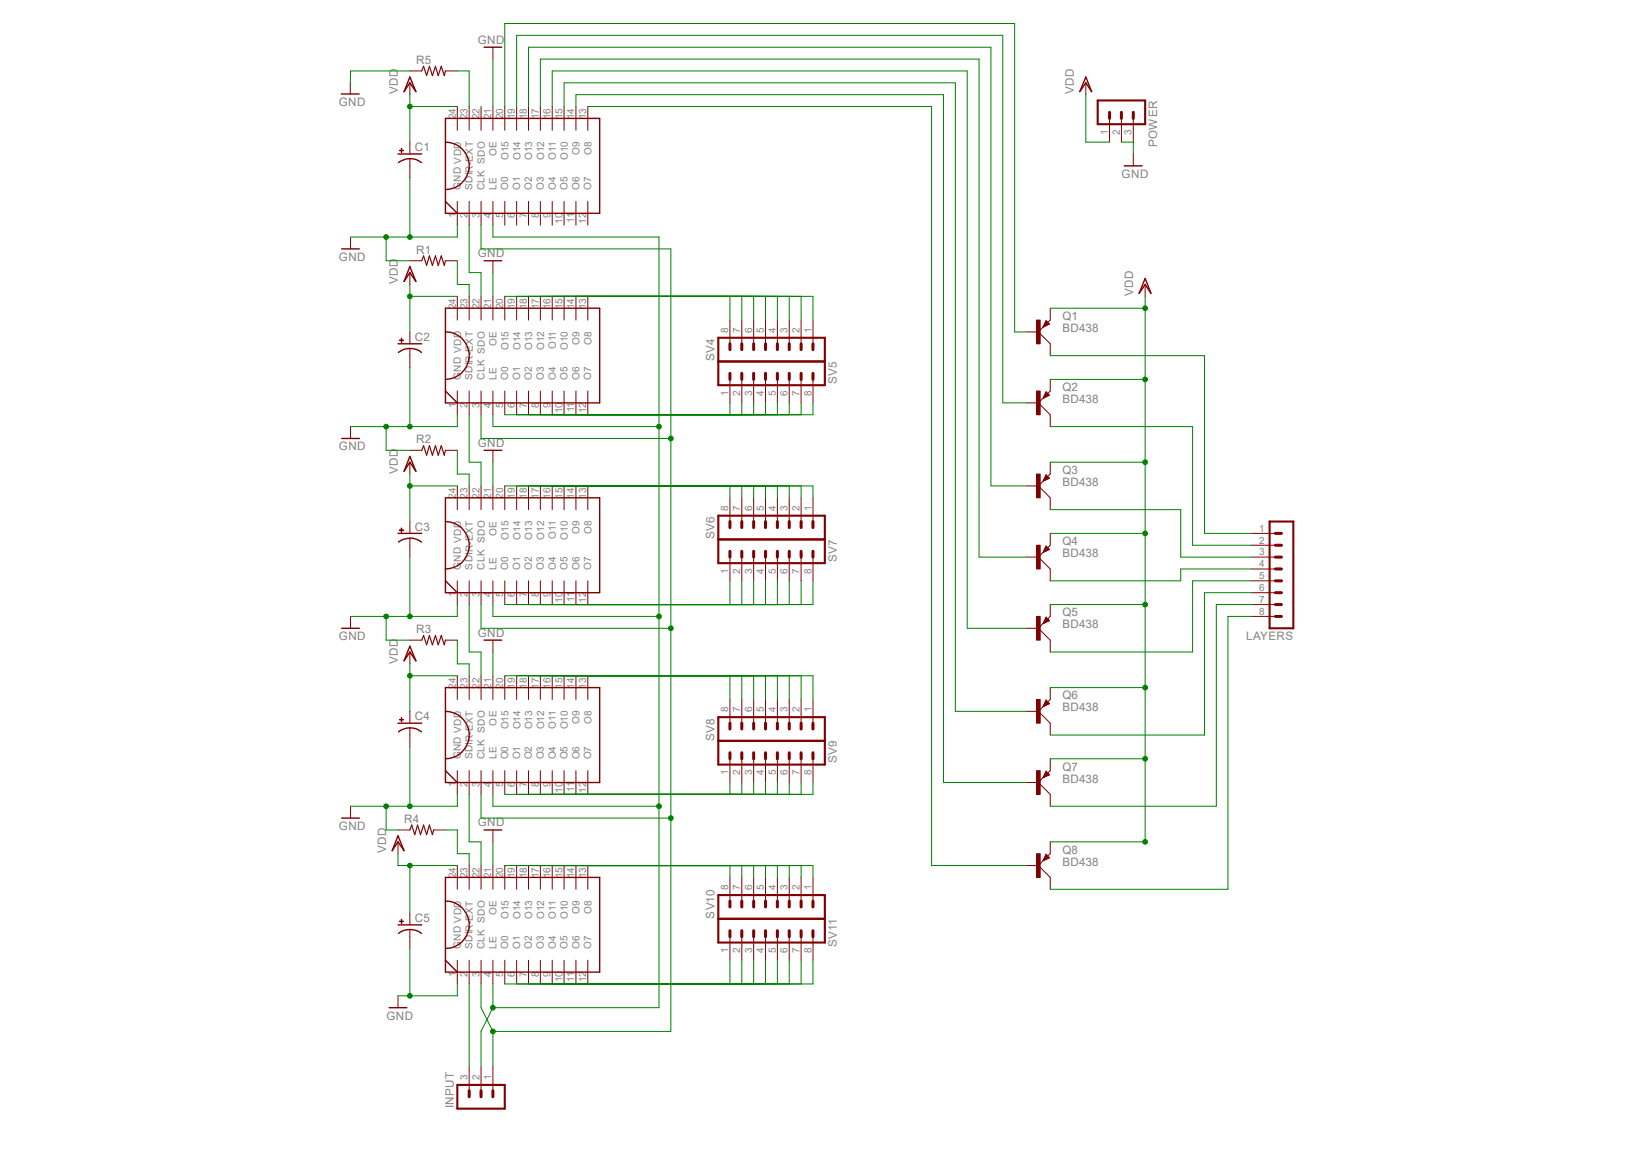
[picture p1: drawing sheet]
<svg xmlns="http://www.w3.org/2000/svg" width="297mm" height="210mm" viewBox="0 0 297 210" stroke-linecap="round" stroke-linejoin="round" font-family="sans-serif">
<g fill="none" stroke="#800000" stroke-width=".25">
<path d="M62.1 17.1h3.3M74.6 14l1.1 2.7-1.1-1.6-1.1 1.6zM88.1 8.6h3.2M72.4 28h4.4M72.5 29.6a3.4 3.4 0 0 1 4.2 0M81.1 25.9a4.3 4.3 0 0 1 4.3 4.3 4.3 4.3 0 0 1-4.3 4.3M81.1 21.5h28v17.3h-28zM81.1 36.7l2.1 2.1M62.2 45.3h3.2M74.6 48.5l1.1 2.7-1.1-1.6-1.1 1.6zM81.1 56.1h28v17.2h-28zM88.1 47.5h3.2"/>
<path d="M62.2 79.8h3.2M81.1 60.4a4.3 4.3 0 0 1 4.3 4.3 4.3 4.3 0 0 1-4.3 4.3M81.1 71.2l2.1 2.1M74.6 83.1l1.1 2.7-1.1-1.7-1.1 1.7zM81.1 94.9a4.3 4.3 0 0 1 4.3 4.3 4.3 4.3 0 0 1-4.3 4.3M81.1 90.6h28v17.3h-28zM88.1 82h3.2M62.2 114.3h3.2M74.6 117.6l1.1 2.7-1.1-1.6-1.1 1.6zM81.1 105.7l2.1 2.2M88.1 116.5h3.2M81.1 129.5a4.3 4.3 0 0 1 4.3 4.3 4.3 4.3 0 0 1-4.3 4.3"/>
<path d="M81.1 125.1h28v17.3h-28zM62.2 148.9h3.2M72.4 152.1l1.1 2.7-1.1-1.6-1 1.6zM81.1 159.7h28v17.2h-28zM81.1 140.3l2.1 2.1M88.1 151h3.2M81.1 164a4.3 4.3 0 0 1 4.3 4.3 4.3 4.3 0 0 1-4.3 4.3M81.1 174.8l2.1 2.1M70.8 183.4h3.2"/>
</g>
<g fill="none" stroke="#800000" stroke-width=".18">
<path d="M63.8 14.9v2.2M74.6 15.1v2.1M74.6 12.9h2.2M81.1 12.9h2.1M83.2 19.4v4.3M85.4 19.4v4.3M87.5 19.4v4.3M89.7 8.6v2.2M89.7 19.4v4.3M91.9 19.4v4.3M94 19.4v4.3M96.2 19.4v4.3"/>
<path d="M98.3 19.4v4.3M100.5 19.4v4.3M102.7 19.4v4.3M104.8 19.4v4.3M107 19.4v4.3M74.6 28.9v1.3M83.2 36.7v4.3M85.4 36.7v4.3M87.5 36.7v4.3M89.7 36.7v4.3M91.9 36.7v4.3M94 36.7v4.3"/>
<path d="M96.2 36.7v4.3M98.3 36.7v4.3M100.5 36.7v4.3M102.7 36.7v4.3M104.8 36.7v4.3M107 36.7v4.3M63.8 43.1v2.2M74.6 49.6v2.2M74.6 47.5h2.2M81.1 47.5h2.1M83.2 53.9v4.4M85.4 53.9v4.4"/>
<path d="M87.5 53.9v4.4M89.7 47.5v2.1M89.7 53.9v4.4M91.9 53.9v4.4M94 53.9v4.4M96.2 53.9v4.4M98.3 53.9v4.4M100.5 53.9v4.4M102.7 53.9v4.4M104.8 53.9v4.4M107 53.9v4.4M63.8 77.6v2.2"/>
<path d="M83.2 71.2v4.3M85.4 71.2v4.3M87.5 71.2v4.3M89.7 71.2v4.3M91.9 71.2v4.3M94 71.2v4.3M96.2 71.2v4.3M98.3 71.2v4.3M100.5 71.2v4.3M102.7 71.2v4.3M104.8 71.2v4.3M107 71.2v4.3"/>
<path d="M74.6 84.1v2.2M74.6 82h2.2M81.1 82h2.1M83.2 88.4v4.4M85.4 88.4v4.4M87.5 88.4v4.4M89.7 82v2.1M89.7 88.4v4.4M91.9 88.4v4.4M94 88.4v4.4M96.2 88.4v4.4M98.3 88.4v4.4"/>
<path d="M100.5 88.4v4.4M102.7 88.4v4.4M104.8 88.4v4.4M107 88.4v4.4M63.8 112.2v2.1M74.6 118.7v2.1M74.6 116.5h2.2M81.1 116.5h2.1M83.2 105.7v4.3M85.4 105.7v4.3M87.5 105.7v4.3M89.7 105.7v4.3"/>
<path d="M89.7 116.5v2.2M91.9 105.7v4.3M94 105.7v4.3M96.2 105.7v4.3M98.3 105.7v4.3M100.5 105.7v4.3M102.7 105.7v4.3M104.8 105.7v4.3M107 105.7v4.3M83.2 123v4.3M85.4 123v4.3M87.5 123v4.3"/>
<path d="M89.7 123v4.3M91.9 123v4.3M94 123v4.3M96.2 123v4.3M98.3 123v4.3M100.5 123v4.3M102.7 123v4.3M104.8 123v4.3M107 123v4.3M63.8 146.7v2.2M72.4 153.2v2.2M72.4 151h2.2"/>
<path d="M78.9 151h2.2M83.2 140.3v4.3M83.2 157.5v4.3M85.4 140.3v4.3M85.4 157.5v4.3M87.5 140.3v4.3M87.5 157.5v4.3M89.7 140.3v4.3M89.7 151v2.2M89.7 157.5v4.3M91.9 140.3v4.3M91.9 157.5v4.3"/>
<path d="M94 140.3v4.3M94 157.5v4.3M96.2 140.3v4.3M96.2 157.5v4.3M98.3 140.3v4.3M98.3 157.5v4.3M100.5 140.3v4.3M100.5 157.5v4.3M102.7 140.3v4.3M102.7 157.5v4.3M104.8 140.3v4.3M104.8 157.5v4.3"/>
<path d="M107 140.3v4.3M107 157.5v4.3M83.2 174.8v4.3M85.4 174.8v4.3M87.5 174.8v4.3M89.7 174.8v4.3M91.9 174.8v4.3M94 174.8v4.3M96.2 174.8v4.3M98.3 174.8v4.3M100.5 174.8v4.3M102.7 174.8v4.3"/>
<path d="M104.8 174.8v4.3M107 174.8v4.3M72.4 181.2v2.2"/>
</g>
<path d="M76.8 12.9l.3-.8 .5 1.7 .5-1.7 .6 1.7 .5-1.7 .6 1.7 .5-1.7 .6 1.7 .2-.9M76.8 47.5l.3-.9 .5 1.7 .5-1.7 .6 1.7 .5-1.7 .6 1.7 .5-1.7 .6 1.7 .2-.8M76.8 82l.3-.9 .5 1.7 .5-1.7 .6 1.7 .5-1.7 .6 1.7 .5-1.7 .6 1.7 .2-.8M76.8 116.5l.3-.8 .5 1.6 .5-1.6 .6 1.6 .5-1.6 .6 1.6 .5-1.6 .6 1.6 .2-.8M74.6 151l.3-.8 .6 1.7 .5-1.7 .5 1.7 .6-1.7 .5 1.7 .5-1.7 .6 1.7 .2-.9" fill="none" stroke="#800000" stroke-width=".21"/>
<path d="M72.7 27.3l.7 .1z" fill-rule="evenodd" fill="#800000"/>
<path d="M72.7 27.3l.7 .1z" fill="none" stroke="#800000" stroke-width=".18"/>
<path d="M73 27l.1 .8z" fill-rule="evenodd" fill="#800000"/>
<path d="M73 27l.1 .8zM74.6 25.9v2.1M74.6 30.2v2.1M74.6 63.4v1.3" fill="none" stroke="#800000" stroke-width=".18"/>
<path d="M72.4 62.6h4.4M72.5 64.1a3.4 3.4 0 0 1 4.2 0" fill="none" stroke="#800000" stroke-width=".25"/>
<path d="M72.7 61.9l.7 .1z" fill-rule="evenodd" fill="#800000"/>
<path d="M72.7 61.9l.7 .1z" fill="none" stroke="#800000" stroke-width=".18"/>
<path d="M73 61.6l.1 .7z" fill-rule="evenodd" fill="#800000"/>
<path d="M73 61.6l.1 .7zM74.6 60.4v2.2M74.6 64.7v2.2M74.6 98v1.2" fill="none" stroke="#800000" stroke-width=".18"/>
<path d="M72.4 97.1h4.4M74.6 97.9a3.8 3.8 0 0 1 2.1 .7M74.6 98a3.4 3.4 0 0 0-2.1 .6" fill="none" stroke="#800000" stroke-width=".25"/>
<path d="M72.7 96.4l.7 .1z" fill-rule="evenodd" fill="#800000"/>
<path d="M72.7 96.4l.7 .1z" fill="none" stroke="#800000" stroke-width=".18"/>
<path d="M73 96.1l.1 .8z" fill-rule="evenodd" fill="#800000"/>
<path d="M73 96.1l.1 .8zM74.6 94.9v2.2M74.6 99.2v2.2M74.6 132.5v1.3" fill="none" stroke="#800000" stroke-width=".18"/>
<path d="M72.4 131.6h4.4M72.5 133.2a3.4 3.4 0 0 1 4.2 0" fill="none" stroke="#800000" stroke-width=".25"/>
<path d="M72.7 130.9l.7 .1z" fill-rule="evenodd" fill="#800000"/>
<path d="M72.7 130.9l.7 .1z" fill="none" stroke="#800000" stroke-width=".18"/>
<path d="M73 130.6l.1 .8z" fill-rule="evenodd" fill="#800000"/>
<path d="M73 130.6l.1 .8zM74.6 129.5v2.1M74.6 133.8v2.1M74.6 169.2v1.3" fill="none" stroke="#800000" stroke-width=".18"/>
<path d="M72.4 168.3h4.4M72.5 169.9a3.4 3.4 0 0 1 4.2 0" fill="none" stroke="#800000" stroke-width=".25"/>
<path d="M72.7 167.6l.7 .1z" fill-rule="evenodd" fill="#800000"/>
<path d="M72.7 167.6l.7 .1z" fill="none" stroke="#800000" stroke-width=".18"/>
<path d="M73 167.3l.1 .8z" fill-rule="evenodd" fill="#800000"/>
<g fill="none" stroke="#800000" stroke-width=".18">
<path d="M197.6 15.1v2.1M201.9 21.5v4.4M204.1 21.5v4.4M206.2 21.5v4.4M206.2 28v2.2M132.8 58.3v4.3M135 58.3v4.3M137.2 58.3v4.3M139.3 58.3v4.3M141.5 58.3v4.3M143.6 58.3v4.3M145.8 58.3v4.3"/>
<path d="M148 58.3v4.3M189.8 59.5l-.8 .9 2.1 2.2M189.9 59.4l-.1 .1M190.4 58.3l.6 .7-1.2 .5zM191.1 58.3l-.5 .5M132.8 69v4.3M135 69v4.3M137.2 69v4.3M139.3 69v4.3M141.5 69v4.3M143.6 69v4.3M145.8 69v4.3"/>
<path d="M148 69v4.3M132.8 90.6v4.3M135 90.6v4.3M137.2 90.6v4.3M139.3 90.6v4.3M141.5 90.6v4.3M143.6 90.6v4.3M145.8 90.6v4.3M148 90.6v4.3M227.8 97.1h4.3M227.8 99.2h4.3M132.8 101.4v4.3"/>
<path d="M135 101.4v4.3M137.2 101.4v4.3M139.3 101.4v4.3M141.5 101.4v4.3M143.6 101.4v4.3M145.8 101.4v4.3M148 101.4v4.3M227.8 101.4h4.3M227.8 103.5h4.3M227.8 105.7h4.3M227.8 107.9h4.3M227.8 110h4.3"/>
<path d="M227.8 112.2h4.3M132.8 127.3v4.3M132.8 138.1v4.3M135 127.3v4.3M135 138.1v4.3M137.2 127.3v4.3M137.2 138.1v4.3M139.3 127.3v4.3M139.3 138.1v4.3M141.5 127.3v4.3M141.5 138.1v4.3M143.6 127.3v4.3"/>
<path d="M143.6 138.1v4.3M145.8 127.3v4.3M145.8 138.1v4.3M148 127.3v4.3M148 138.1v4.3M132.8 159.7v4.3M135 159.7v4.3M137.2 159.7v4.3M139.3 159.7v4.3M141.5 159.7v4.3M143.6 159.7v4.3M145.8 159.7v4.3"/>
<path d="M148 159.7v4.3M73 167.3l.1 .8zM74.6 166.2v2.1M74.6 170.5v2.1M132.8 170.5v4.3M135 170.5v4.3M137.2 170.5v4.3M139.3 170.5v4.3M141.5 170.5v4.3M143.6 170.5v4.3M145.8 170.5v4.3M148 170.5v4.3"/>
<path d="M85.4 194.2v4.3M87.5 194.2v4.3M89.7 194.2v4.3"/>
</g>
<path d="M199.8 18.3h8.6v4.3h-8.6zM130.7 61.5h19.4v8.6h-19.4zM130.7 65.8h19.4M130.7 93.9h19.4v8.6h-19.4zM130.7 98.2h19.4M231.1 94.9h4.3v19.4h-4.3zM130.7 130.5h19.4v8.6h-19.4zM130.7 134.8h19.4M130.7 162.9h19.4v8.6h-19.4zM130.7 167.2h19.4M83.2 197.4h8.7v4.4h-8.7z" fill="none" stroke="#800000" stroke-width=".38"/>
<g fill="none" stroke="#800000" stroke-width=".55">
<path d="M201.9 20.4v1.1M204.1 20.4v1.1M206.2 20.4v1.1M132.8 62.6v1M132.8 67.9v1.1M135 62.6v1M135 67.9v1.1M137.2 62.6v1M137.2 67.9v1.1M139.3 62.6v1M139.3 67.9v1.1M141.5 62.6v1"/>
<path d="M141.5 67.9v1.1M143.6 62.6v1M143.6 67.9v1.1M145.8 62.6v1M145.8 67.9v1.1M148 62.6v1M148 67.9v1.1M132.8 94.9v1.1M135 94.9v1.1M137.2 94.9v1.1M139.3 94.9v1.1M141.5 94.9v1.1"/>
<path d="M143.6 94.9v1.1M145.8 94.9v1.1M148 94.9v1.1M232.1 99.2h1.1M232.1 97.1h1.1M132.8 100.3v1.1M135 100.3v1.1M137.2 100.3v1.1M139.3 100.3v1.1M141.5 100.3v1.1M143.6 100.3v1.1M145.8 100.3v1.1"/>
<path d="M148 100.3v1.1M232.1 101.4h1.1M232.1 105.7h1.1M232.1 103.5h1.1M232.1 112.2h1.1M232.1 110h1.1M232.1 107.9h1.1M132.8 131.6v1.1M132.8 137v1.1M135 131.6v1.1M135 137v1.1M137.2 131.6v1.1"/>
<path d="M137.2 137v1.1M139.3 131.6v1.1M139.3 137v1.1M141.5 131.6v1.1M141.5 137v1.1M143.6 131.6v1.1M143.6 137v1.1M145.8 131.6v1.1M145.8 137v1.1M148 131.6v1.1M148 137v1.1M132.8 164v1.1"/>
<path d="M132.8 169.4v1.1M135 164v1.1M135 169.4v1.1M137.2 164v1.1M137.2 169.4v1.1M139.3 164v1.1M139.3 169.4v1.1M141.5 164v1.1M141.5 169.4v1.1M143.6 164v1.1M143.6 169.4v1.1M145.8 164v1.1"/>
<path d="M145.8 169.4v1.1M148 164v1.1M148 169.4v1.1M85.4 198.5v1.1M87.5 198.5v1.1M89.7 198.5v1.1"/>
</g>
<path d="M197.6 14l1.1 2.7-1.1-1.6-1.1 1.6zM204.6 30.2h3.3M190.4 58.5l.4 .5-.9 .4zM190.4 58.8l.2 .2M190.6 58.8l-.7 .6" fill="none" stroke="#800000" stroke-width=".25"/>
<path d="M188.6 58.3h.7v4.3h-.7z" fill-rule="evenodd" fill="#800000"/>
<path d="M188.6 58.3h.7v4.3h-.7zM191.1 56.1v2.2M186.8 60.4h2.2M189.8 72.5l-.8 .8 2.1 2.2M189.9 72.4l-.1 .1M190.4 71.3l.6 .6-1.2 .6zM191.1 62.6v2.1M191.1 71.2l-.5 .5" fill="none" stroke="#800000" stroke-width=".18"/>
<path d="M190.4 71.5l.4 .4-.9 .5zM190.4 71.7l.2 .2M190.6 71.7l-.7 .7" fill="none" stroke="#800000" stroke-width=".25"/>
<path d="M188.6 71.2h.7v4.3h-.7z" fill-rule="evenodd" fill="#800000"/>
<path d="M186.8 73.3h2.2M188.6 71.2h.7v4.3h-.7zM191.1 69v2.2M191.1 75.5v2.1M189.9 87.5l-.9 .9 2.1 2.2M190.4 86.4l.6 .6-1.2 .6zM191.1 86.3l-.5 .5" fill="none" stroke="#800000" stroke-width=".18"/>
<path d="M190.4 86.6l.4 .4-.9 .5zM190.4 86.8l.2 .2M190.6 86.8l-.7 .7" fill="none" stroke="#800000" stroke-width=".25"/>
<path d="M188.6 86.3h.7v4.3h-.7z" fill-rule="evenodd" fill="#800000"/>
<path d="M186.8 88.4h2.2M188.6 86.3h.7v4.3h-.7zM190.4 99.4l.6 .6-1.2 .5zM191.1 84.1v2.2M191.1 90.6v2.2M191.1 99.2l-.5 .6M189.9 100.4l-.9 1 2.1 2.1" fill="none" stroke="#800000" stroke-width=".18"/>
<path d="M190.4 99.6l.4 .4-.9 .4zM190.4 99.8l.2 .2M190.6 99.8l-.7 .6" fill="none" stroke="#800000" stroke-width=".25"/>
<path d="M188.6 99.2h.7v4.3h-.7z" fill-rule="evenodd" fill="#800000"/>
<path d="M188.6 99.2h.7v4.3h-.7zM191.1 97.1v2.1M186.8 101.4h2.2M189.9 113.4l-.9 .9 2.1 2.2M190.4 112.3l.6 .6-1.2 .6zM191.1 103.5v2.2M191.1 112.2l-.5 .5" fill="none" stroke="#800000" stroke-width=".18"/>
<path d="M190.4 112.5l.4 .4-.9 .5zM190.4 112.7l.2 .2M190.6 112.7l-.7 .7" fill="none" stroke="#800000" stroke-width=".25"/>
<path d="M188.6 112.2h.7v4.3h-.7z" fill-rule="evenodd" fill="#800000"/>
<path d="M186.8 114.3h2.2M188.6 112.2h.7v4.3h-.7zM191.1 110v2.2M191.1 116.5v2.2M189.9 128.5l-.9 1 2.1 2.1M190.4 127.4l.6 .7-1.2 .5zM191.1 127.3l-.5 .5" fill="none" stroke="#800000" stroke-width=".18"/>
<path d="M190.4 127.6l.4 .5-.9 .4zM190.4 127.8l.2 .3M190.6 127.8l-.7 .7" fill="none" stroke="#800000" stroke-width=".25"/>
<path d="M188.6 127.3h.7v4.3h-.7z" fill-rule="evenodd" fill="#800000"/>
<path d="M186.8 129.5h2.2M188.6 127.3h.7v4.3h-.7zM191.1 125.1v2.2M191.1 131.6v2.2M189.8 141.5l-.8 .9 2.1 2.2M189.9 141.4l-.1 .1M190.4 140.3l.6 .7-1.2 .5zM191.1 140.3l-.5 .5" fill="none" stroke="#800000" stroke-width=".18"/>
<path d="M190.4 140.8l.2 .2M190.6 140.8l.2 .2-.9 .4M190.6 140.8l-.2-.3-.5 .9M190.6 140.8l-.7 .6" fill="none" stroke="#800000" stroke-width=".25"/>
<path d="M188.6 140.3h.7v4.3h-.7z" fill-rule="evenodd" fill="#800000"/>
<path d="M191.1 138.1v2.2M186.8 142.4h2.2M188.6 140.3h.7v4.3h-.7zM189.8 156.6l-.8 .9 2.1 2.2M189.9 156.5l-.1 .1M190.4 155.4l.6 .7-1.2 .5zM191.1 144.6v2.1M191.1 155.4l-.5 .5" fill="none" stroke="#800000" stroke-width=".18"/>
<path d="M190.4 155.9l.2 .2M190.6 155.9l.2 .2-.9 .4M190.6 155.9l-.2-.2-.5 .8M190.6 155.9l-.7 .6" fill="none" stroke="#800000" stroke-width=".25"/>
<path d="M188.6 155.4h.7v4.3h-.7z" fill-rule="evenodd" fill="#800000"/>
<path d="M208.4 51.8v2.1M186.8 157.5h2.2M188.6 155.4h.7v4.3h-.7zM191.1 153.2v2.2M191.1 159.7v2.1" fill="none" stroke="#800000" stroke-width=".18"/>
<path d="M208.4 50.7l1.1 2.7-1.1-1.6-1.1 1.6z" fill="none" stroke="#800000" stroke-width=".25"/>
<path d="M74.6 32.3v10.8M70.3 43.1v4.4h4.3M83.2 41v2.1h-19.4" fill="none" stroke="#008000" stroke-width=".18"/>
<circle cx="70.3" cy="43.1" r=".43" fill="#008000"/>
<circle cx="70.3" cy="43.1" r=".43" fill="none" stroke="#008000" stroke-width=".18"/>
<circle cx="74.6" cy="43.1" r=".43" fill="#008000"/>
<g fill="none" stroke="#008000" stroke-width=".18">
<path d="M70.3 77.6v4.4h4.3M74.6 66.9v10.7M83.2 75.5v2.1h-19.4"/>
<circle cx="74.6" cy="43.1" r=".43"/>
</g>
<circle cx="70.3" cy="77.6" r=".43" fill="#008000"/>
<circle cx="70.3" cy="77.6" r=".43" fill="none" stroke="#008000" stroke-width=".18"/>
<circle cx="74.6" cy="77.6" r=".43" fill="#008000"/>
<g fill="none" stroke="#008000" stroke-width=".18">
<path d="M70.3 112.2v4.3h4.3M74.6 101.4v10.8M83.2 110v2.2h-19.4"/>
<circle cx="74.6" cy="77.6" r=".43"/>
</g>
<circle cx="70.3" cy="112.2" r=".43" fill="#008000"/>
<circle cx="70.3" cy="112.2" r=".43" fill="none" stroke="#008000" stroke-width=".18"/>
<circle cx="74.6" cy="112.2" r=".43" fill="#008000"/>
<g fill="none" stroke="#008000" stroke-width=".18">
<path d="M74.6 135.9v10.8M70.3 146.7v4.3h2.1M83.2 144.6v2.1h-19.4"/>
<circle cx="74.6" cy="112.2" r=".43"/>
</g>
<circle cx="70.3" cy="146.7" r=".43" fill="#008000"/>
<circle cx="70.3" cy="146.7" r=".43" fill="none" stroke="#008000" stroke-width=".18"/>
<circle cx="74.6" cy="146.7" r=".43" fill="#008000"/>
<g fill="none" stroke="#008000" stroke-width=".18">
<path d="M74.6 172.6v8.6M83.2 179.1v2.1h-10.8"/>
<circle cx="74.6" cy="146.7" r=".43"/>
</g>
<circle cx="74.6" cy="181.2" r=".43" fill="#008000"/>
<g fill="none" stroke="#008000" stroke-width=".18">
<path d="M74.6 12.9h-10.8v2M89.7 10.8v8.6M204.1 25.9h2.1v2.1M87.5 41v4.3h34.6v142.4h-32.4M89.7 49.6v4.3M87.5 75.5v4.3h34.6M89.7 84.1v4.3M87.5 110v4.3h34.6M89.7 118.7v4.3M87.5 144.6v4.3h34.6M89.7 153.2v4.3M87.5 179.1v4.3l2.2 4.3"/>
<path d="M89.7 187.7v6.5"/>
<circle cx="74.6" cy="181.2" r=".43"/>
</g>
<circle cx="122.1" cy="148.9" r=".43" fill="#008000"/>
<circle cx="122.1" cy="148.9" r=".43" fill="none" stroke="#008000" stroke-width=".18"/>
<circle cx="122.1" cy="114.3" r=".43" fill="#008000"/>
<circle cx="122.1" cy="114.3" r=".43" fill="none" stroke="#008000" stroke-width=".18"/>
<circle cx="122.1" cy="79.8" r=".43" fill="#008000"/>
<circle cx="122.1" cy="79.8" r=".43" fill="none" stroke="#008000" stroke-width=".18"/>
<circle cx="89.7" cy="187.7" r=".43" fill="#008000"/>
<g fill="none" stroke="#008000" stroke-width=".18">
<path d="M85.4 41v8.6h2.1v4.3M89.7 41v2.1h30.2v140.3h-30.2M85.4 75.5v8.6h2.1v4.3M89.7 75.5v2.1h30.2M85.4 110v8.7h2.1v4.3M89.7 110v2.2h30.2M85.4 144.6v8.6h2.1v4.3M89.7 144.6v2.1h30.2M85.4 179.1v15.1M89.7 179.1v4.3M89.7 183.4l-2.2 4.3v6.5"/>
<circle cx="89.7" cy="187.7" r=".43"/>
</g>
<circle cx="119.9" cy="146.7" r=".43" fill="#008000"/>
<circle cx="119.9" cy="146.7" r=".43" fill="none" stroke="#008000" stroke-width=".18"/>
<circle cx="119.9" cy="112.2" r=".43" fill="#008000"/>
<circle cx="119.9" cy="112.2" r=".43" fill="none" stroke="#008000" stroke-width=".18"/>
<circle cx="119.9" cy="77.6" r=".43" fill="#008000"/>
<circle cx="119.9" cy="77.6" r=".43" fill="none" stroke="#008000" stroke-width=".18"/>
<circle cx="89.7" cy="183.4" r=".43" fill="#008000"/>
<g fill="none" stroke="#008000" stroke-width=".18">
<path d="M74.6 17.2v8.7M74.6 19.4h8.6"/>
<circle cx="89.7" cy="183.4" r=".43"/>
</g>
<circle cx="74.6" cy="19.4" r=".43" fill="#008000"/>
<g fill="none" stroke="#008000" stroke-width=".18">
<path d="M74.6 51.8v8.6M74.6 53.9h8.6"/>
<circle cx="74.6" cy="19.4" r=".43"/>
</g>
<circle cx="74.6" cy="53.9" r=".43" fill="#008000"/>
<g fill="none" stroke="#008000" stroke-width=".18">
<path d="M74.6 120.8v8.7M74.6 123h8.6"/>
<circle cx="74.6" cy="53.9" r=".43"/>
</g>
<circle cx="74.6" cy="123" r=".43" fill="#008000"/>
<g fill="none" stroke="#008000" stroke-width=".18">
<path d="M72.4 155.4v2.1h10.8M74.6 157.5v8.7"/>
<circle cx="74.6" cy="123" r=".43"/>
</g>
<circle cx="74.6" cy="157.5" r=".43" fill="#008000"/>
<g fill="none" stroke="#008000" stroke-width=".18">
<path d="M74.6 86.3v8.6M74.6 88.4h8.6"/>
<circle cx="74.6" cy="157.5" r=".43"/>
</g>
<circle cx="74.6" cy="88.4" r=".43" fill="#008000"/>
<g fill="none" stroke="#008000" stroke-width=".18">
<path d="M197.6 17.2v8.7h4.3M191.1 56.1h17.3M208.4 53.9v99.3h-17.3M191.1 69h17.3M191.1 84.1h17.3M191.1 97.1h17.3M191.1 110h17.3M191.1 125.1h17.3M191.1 138.1h17.3"/>
<circle cx="74.6" cy="88.4" r=".43"/>
</g>
<circle cx="208.4" cy="56.1" r=".43" fill="#008000"/>
<circle cx="208.4" cy="56.1" r=".43" fill="none" stroke="#008000" stroke-width=".18"/>
<circle cx="208.4" cy="69" r=".43" fill="#008000"/>
<circle cx="208.4" cy="69" r=".43" fill="none" stroke="#008000" stroke-width=".18"/>
<circle cx="208.4" cy="84.1" r=".43" fill="#008000"/>
<circle cx="208.4" cy="84.1" r=".43" fill="none" stroke="#008000" stroke-width=".18"/>
<circle cx="208.4" cy="97.1" r=".43" fill="#008000"/>
<circle cx="208.4" cy="97.1" r=".43" fill="none" stroke="#008000" stroke-width=".18"/>
<circle cx="208.4" cy="110" r=".43" fill="#008000"/>
<circle cx="208.4" cy="110" r=".43" fill="none" stroke="#008000" stroke-width=".18"/>
<circle cx="208.4" cy="125.1" r=".43" fill="#008000"/>
<circle cx="208.4" cy="125.1" r=".43" fill="none" stroke="#008000" stroke-width=".18"/>
<circle cx="208.4" cy="138.1" r=".43" fill="#008000"/>
<circle cx="208.4" cy="138.1" r=".43" fill="none" stroke="#008000" stroke-width=".18"/>
<circle cx="208.4" cy="153.2" r=".43" fill="#008000"/>
<g fill="none" stroke="#008000" stroke-width=".18">
<path d="M83.2 12.9h2.2v6.5M91.9 19.4v-15.1h92.8v56.1h2.1M94 19.4v-13h88.5v66.9h4.3M96.2 19.4v-10.8h84.1v79.8h6.5M98.3 19.4v-8.6h79.9v90.6h8.6M100.5 19.4v-6.5h75.5v101.4h10.8M102.7 19.4v-4.3h71.2v114.4h12.9M104.8 19.4v-2.2h66.9v125.2h15.1M107 19.4h62.5v138.1h17.3M83.2 47.5v4.3h2.2v2.1M91.9 53.9h56.1v4.4M132.8 53.9v4.4"/>
<path d="M135 53.9v4.4M137.2 53.9v4.4M139.3 53.9v4.4M141.5 53.9v4.4M143.6 53.9v4.4M145.8 53.9v4.4M132.8 73.3v2.2M135 73.3v2.2M137.2 73.3v2.2M139.3 73.3v2.2M141.5 73.3v2.2M143.6 73.3v2.2"/>
<path d="M145.8 73.3v2.2M148 73.3v2.2h-56.1M191.1 64.7h28.1v32.4h8.6M191.1 77.6h25.9v21.6h10.8M83.2 82v4.3h2.2v2.1M91.9 88.4h56.1v2.2M132.8 88.4v2.2M135 88.4v2.2M137.2 88.4v2.2M139.3 88.4v2.2M141.5 88.4v2.2M143.6 88.4v2.2"/>
<path d="M145.8 88.4v2.2M191.1 92.8h23.8v8.6h12.9M83.2 116.5v4.3h2.2v2.2M132.8 105.7v4.3M135 105.7v4.3M137.2 105.7v4.3M139.3 105.7v4.3M141.5 105.7v4.3M143.6 105.7v4.3M145.8 105.7v4.3M148 105.7v4.3h-56.1M227.8 107.9h-8.6v25.9h-28.1"/>
<path d="M227.8 105.7h-10.8v13h-25.9M227.8 103.5h-12.9v2.2h-23.8M227.8 110h-6.4v36.7h-30.3M227.8 112.2h-4.3v49.6h-32.4M91.9 123h56.1v4.3M132.8 123v4.3M135 123v4.3M137.2 123v4.3M139.3 123v4.3M141.5 123v4.3M143.6 123v4.3M145.8 123v4.3"/>
<path d="M81.1 151h2.1v4.4h2.2v2.1M91.9 157.5h56.1v2.2M132.8 142.4v2.2M132.8 157.5v2.2M135 142.4v2.2M135 157.5v2.2M137.2 142.4v2.2M137.2 157.5v2.2M139.3 142.4v2.2M139.3 157.5v2.2M141.5 142.4v2.2M141.5 157.5v2.2"/>
<path d="M143.6 142.4v2.2M143.6 157.5v2.2M145.8 142.4v2.2M145.8 157.5v2.2M148 142.4v2.2h-56.1M132.8 174.8v4.3M135 174.8v4.3M137.2 174.8v4.3M139.3 174.8v4.3M141.5 174.8v4.3M143.6 174.8v4.3M145.8 174.8v4.3"/>
<path d="M148 174.8v4.3h-56.1"/>
<circle cx="208.4" cy="153.2" r=".43"/>
</g>
<g font-size="2.1" fill="#808080">
<text x="75.7" y="11.6">R5</text>
<text x="87" y="8">GND</text>
<text x="72.4" y="17.2" transform="rotate(-90 72.4 17.2)">VDD</text>
<text x="195.5" y="17.2" transform="rotate(-90 195.5 17.2)">VDD</text>
<text x="61.6" y="19.3">GND</text>
<text x="75.5" y="27.5">C1</text>
<text x="210.6" y="26.8" transform="rotate(-90 210.6 26.8)">POWER</text>
<text x="204.1" y="32.3">GND</text>
<text x="61.7" y="47.5">GND</text>
<text x="75.7" y="46.2">R1</text>
<text x="87" y="46.8">GND</text>
<text x="72.4" y="51.7" transform="rotate(-90 72.4 51.7)">VDD</text>
<text x="206.2" y="53.9" transform="rotate(-90 206.2 53.9)">VDD</text>
<text x="193.3" y="58.3">Q1</text>
<text x="75.5" y="62">C2</text>
<text x="130" y="65.7" transform="rotate(-90 130 65.7)">SV4</text>
<text x="193.3" y="60.4">BD438</text>
<text x="152.3" y="69.9" transform="rotate(-90 152.3 69.9)">SV5</text>
<text x="193.3" y="71.2">Q2</text>
<text x="193.3" y="73.3">BD438</text>
<text x="61.7" y="82">GND</text>
<text x="75.7" y="80.7">R2</text>
<text x="87" y="81.3">GND</text>
<text x="72.4" y="86.2" transform="rotate(-90 72.4 86.2)">VDD</text>
<text x="193.3" y="88.4">BD438</text>
<text x="193.3" y="86.3">Q3</text>
<text x="75.5" y="96.6">C3</text>
<text x="130" y="98.1" transform="rotate(-90 130 98.1)">SV6</text>
<text x="193.3" y="101.4">BD438</text>
<text x="193.3" y="99.2">Q4</text>
<text x="152.3" y="102.3" transform="rotate(-90 152.3 102.3)">SV7</text>
<text x="193.3" y="112.2">Q5</text>
<text x="61.7" y="116.5">GND</text>
<text x="75.7" y="115.2">R3</text>
<text x="87" y="115.9">GND</text>
<text x="193.3" y="114.3">BD438</text>
<text x="226.8" y="116.5">LAYERS</text>
<text x="72.4" y="120.8" transform="rotate(-90 72.4 120.8)">VDD</text>
<text x="75.5" y="131.1">C4</text>
<text x="193.3" y="129.5">BD438</text>
<text x="193.3" y="127.3">Q6</text>
<text x="130" y="134.8" transform="rotate(-90 130 134.8)">SV8</text>
<text x="152.3" y="138.9" transform="rotate(-90 152.3 138.9)">SV9</text>
<text x="193.3" y="142.4">BD438</text>
<text x="193.3" y="140.3">Q7</text>
<text x="73.6" y="149.8">R4</text>
<text x="61.7" y="151">GND</text>
<text x="70.3" y="155.3" transform="rotate(-90 70.3 155.3)">VDD</text>
<text x="87" y="150.4">GND</text>
<text x="193.3" y="155.4">Q8</text>
<text x="193.3" y="157.5">BD438</text>
<text x="75.5" y="167.8">C5</text>
<text x="130" y="167.2" transform="rotate(-90 130 167.2)">SV10</text>
<text x="152.3" y="172.3" transform="rotate(-90 152.3 172.3)">SV11</text>
<text x="70.3" y="185.5">GND</text>
<text x="82.6" y="201.7" transform="rotate(-90 82.6 201.7)">INPUT</text>
</g>
<g font-size="1.8" fill="#808080">
<text x="82.9" y="21.7" transform="rotate(-90 82.9 21.7)">24</text>
<text x="85.1" y="21.7" transform="rotate(-90 85.1 21.7)">23</text>
<text x="87.2" y="21.7" transform="rotate(-90 87.2 21.7)">22</text>
<text x="89.4" y="21.7" transform="rotate(-90 89.4 21.7)">21</text>
<text x="91.6" y="21.7" transform="rotate(-90 91.6 21.7)">20</text>
<text x="93.7" y="21.7" transform="rotate(-90 93.7 21.7)">19</text>
<text x="95.9" y="21.7" transform="rotate(-90 95.9 21.7)">18</text>
<text x="98" y="21.7" transform="rotate(-90 98 21.7)">17</text>
<text x="100.2" y="21.7" transform="rotate(-90 100.2 21.7)">16</text>
<text x="102.4" y="21.7" transform="rotate(-90 102.4 21.7)">15</text>
<text x="104.5" y="21.7" transform="rotate(-90 104.5 21.7)">14</text>
<text x="106.7" y="21.7" transform="rotate(-90 106.7 21.7)">13</text>
<text x="90.4" y="28.4" transform="rotate(-90 90.4 28.4)">OE</text>
<text x="92.5" y="29.2" transform="rotate(-90 92.5 29.2)">O15</text>
<text x="94.7" y="29.2" transform="rotate(-90 94.7 29.2)">O14</text>
<text x="96.9" y="29.2" transform="rotate(-90 96.9 29.2)">O13</text>
<text x="99" y="29.2" transform="rotate(-90 99 29.2)">O12</text>
<text x="101.2" y="29" transform="rotate(-90 101.2 29)">O11</text>
<text x="103.3" y="29.2" transform="rotate(-90 103.3 29.2)">O10</text>
<text x="105.5" y="28.2" transform="rotate(-90 105.5 28.2)">O9</text>
<text x="107.7" y="28.2" transform="rotate(-90 107.7 28.2)">O8</text>
<text x="201.6" y="24.6" transform="rotate(-90 201.6 24.6)">1</text>
<text x="203.8" y="24.6" transform="rotate(-90 203.8 24.6)">2</text>
<text x="206" y="24.6" transform="rotate(-90 206 24.6)">3</text>
<text x="83.9" y="34.6" transform="rotate(-90 83.9 34.6)">GND VDD</text>
<text x="86" y="34.6" transform="rotate(-90 86 34.6)">SDIR-EXT</text>
<text x="88.2" y="34.6" transform="rotate(-90 88.2 34.6)">CLK SDO</text>
<text x="90.3" y="34.6" transform="rotate(-90 90.3 34.6)">LE</text>
<text x="92.5" y="34.6" transform="rotate(-90 92.5 34.6)">O0</text>
<text x="94.7" y="34.6" transform="rotate(-90 94.7 34.6)">O1</text>
<text x="96.8" y="34.6" transform="rotate(-90 96.8 34.6)">O2</text>
<text x="99" y="34.6" transform="rotate(-90 99 34.6)">O3</text>
<text x="101.1" y="34.6" transform="rotate(-90 101.1 34.6)">O4</text>
<text x="103.3" y="34.6" transform="rotate(-90 103.3 34.6)">O5</text>
<text x="105.5" y="34.6" transform="rotate(-90 105.5 34.6)">O6</text>
<text x="107.6" y="34.6" transform="rotate(-90 107.6 34.6)">O7</text>
<text x="82.9" y="39.7" transform="rotate(-90 82.9 39.7)">1</text>
<text x="85.1" y="39.7" transform="rotate(-90 85.1 39.7)">2</text>
<text x="87.2" y="39.7" transform="rotate(-90 87.2 39.7)">3</text>
<text x="89.4" y="39.7" transform="rotate(-90 89.4 39.7)">4</text>
<text x="91.6" y="39.7" transform="rotate(-90 91.6 39.7)">5</text>
<text x="93.7" y="39.7" transform="rotate(-90 93.7 39.7)">6</text>
<text x="95.9" y="39.7" transform="rotate(-90 95.9 39.7)">7</text>
<text x="98" y="39.7" transform="rotate(-90 98 39.7)">8</text>
<text x="100.2" y="39.7" transform="rotate(-90 100.2 39.7)">9</text>
<text x="102.4" y="40.7" transform="rotate(-90 102.4 40.7)">10</text>
<text x="104.5" y="40.6" transform="rotate(-90 104.5 40.6)">11</text>
<text x="106.7" y="40.7" transform="rotate(-90 106.7 40.7)">12</text>
<text x="82.9" y="56.3" transform="rotate(-90 82.9 56.3)">24</text>
<text x="85.1" y="56.3" transform="rotate(-90 85.1 56.3)">23</text>
<text x="87.2" y="56.3" transform="rotate(-90 87.2 56.3)">22</text>
<text x="89.4" y="56.3" transform="rotate(-90 89.4 56.3)">21</text>
<text x="91.6" y="56.3" transform="rotate(-90 91.6 56.3)">20</text>
<text x="93.7" y="56.3" transform="rotate(-90 93.7 56.3)">19</text>
<text x="95.9" y="56.3" transform="rotate(-90 95.9 56.3)">18</text>
<text x="98" y="56.3" transform="rotate(-90 98 56.3)">17</text>
<text x="100.2" y="56.3" transform="rotate(-90 100.2 56.3)">16</text>
<text x="102.4" y="56.3" transform="rotate(-90 102.4 56.3)">15</text>
<text x="104.5" y="56.3" transform="rotate(-90 104.5 56.3)">14</text>
<text x="106.7" y="56.3" transform="rotate(-90 106.7 56.3)">13</text>
<text x="90.4" y="63" transform="rotate(-90 90.4 63)">OE</text>
<text x="92.5" y="63.7" transform="rotate(-90 92.5 63.7)">O15</text>
<text x="94.7" y="63.7" transform="rotate(-90 94.7 63.7)">O14</text>
<text x="96.9" y="63.7" transform="rotate(-90 96.9 63.7)">O13</text>
<text x="99" y="63.7" transform="rotate(-90 99 63.7)">O12</text>
<text x="101.2" y="63.6" transform="rotate(-90 101.2 63.6)">O11</text>
<text x="103.3" y="63.7" transform="rotate(-90 103.3 63.7)">O10</text>
<text x="105.5" y="62.7" transform="rotate(-90 105.5 62.7)">O9</text>
<text x="107.7" y="62.7" transform="rotate(-90 107.7 62.7)">O8</text>
<text x="132.5" y="60.6" transform="rotate(-90 132.5 60.6)">8</text>
<text x="134.7" y="60.6" transform="rotate(-90 134.7 60.6)">7</text>
<text x="136.9" y="60.6" transform="rotate(-90 136.9 60.6)">6</text>
<text x="139" y="60.6" transform="rotate(-90 139 60.6)">5</text>
<text x="141.2" y="60.6" transform="rotate(-90 141.2 60.6)">4</text>
<text x="143.3" y="60.6" transform="rotate(-90 143.3 60.6)">3</text>
<text x="145.5" y="60.6" transform="rotate(-90 145.5 60.6)">2</text>
<text x="147.7" y="60.6" transform="rotate(-90 147.7 60.6)">1</text>
<text x="83.9" y="69.2" transform="rotate(-90 83.9 69.2)">GND VDD</text>
<text x="86" y="69.2" transform="rotate(-90 86 69.2)">SDIR-EXT</text>
<text x="88.2" y="69.2" transform="rotate(-90 88.2 69.2)">CLK SDO</text>
<text x="90.3" y="69.2" transform="rotate(-90 90.3 69.2)">LE</text>
<text x="92.5" y="69.2" transform="rotate(-90 92.5 69.2)">O0</text>
<text x="94.7" y="69.2" transform="rotate(-90 94.7 69.2)">O1</text>
<text x="96.8" y="69.2" transform="rotate(-90 96.8 69.2)">O2</text>
<text x="99" y="69.2" transform="rotate(-90 99 69.2)">O3</text>
<text x="101.1" y="69.2" transform="rotate(-90 101.1 69.2)">O4</text>
<text x="103.3" y="69.2" transform="rotate(-90 103.3 69.2)">O5</text>
<text x="105.5" y="69.2" transform="rotate(-90 105.5 69.2)">O6</text>
<text x="107.6" y="69.2" transform="rotate(-90 107.6 69.2)">O7</text>
<text x="82.9" y="74.2" transform="rotate(-90 82.9 74.2)">1</text>
<text x="85.1" y="74.2" transform="rotate(-90 85.1 74.2)">2</text>
<text x="87.2" y="74.2" transform="rotate(-90 87.2 74.2)">3</text>
<text x="89.4" y="74.2" transform="rotate(-90 89.4 74.2)">4</text>
<text x="91.6" y="74.2" transform="rotate(-90 91.6 74.2)">5</text>
<text x="93.7" y="74.2" transform="rotate(-90 93.7 74.2)">6</text>
<text x="95.9" y="74.2" transform="rotate(-90 95.9 74.2)">7</text>
<text x="98" y="74.2" transform="rotate(-90 98 74.2)">8</text>
<text x="100.2" y="74.2" transform="rotate(-90 100.2 74.2)">9</text>
<text x="102.4" y="75.2" transform="rotate(-90 102.4 75.2)">10</text>
<text x="104.5" y="75.1" transform="rotate(-90 104.5 75.1)">11</text>
<text x="106.7" y="75.2" transform="rotate(-90 106.7 75.2)">12</text>
<text x="132.5" y="72" transform="rotate(-90 132.5 72)">1</text>
<text x="134.7" y="72" transform="rotate(-90 134.7 72)">2</text>
<text x="136.9" y="72" transform="rotate(-90 136.9 72)">3</text>
<text x="139" y="72" transform="rotate(-90 139 72)">4</text>
<text x="141.2" y="72" transform="rotate(-90 141.2 72)">5</text>
<text x="143.3" y="72" transform="rotate(-90 143.3 72)">6</text>
<text x="145.5" y="72" transform="rotate(-90 145.5 72)">7</text>
<text x="147.7" y="72" transform="rotate(-90 147.7 72)">8</text>
<text x="82.9" y="90.8" transform="rotate(-90 82.9 90.8)">24</text>
<text x="85.1" y="90.8" transform="rotate(-90 85.1 90.8)">23</text>
<text x="87.2" y="90.8" transform="rotate(-90 87.2 90.8)">22</text>
<text x="89.4" y="90.8" transform="rotate(-90 89.4 90.8)">21</text>
<text x="91.6" y="90.8" transform="rotate(-90 91.6 90.8)">20</text>
<text x="93.7" y="90.8" transform="rotate(-90 93.7 90.8)">19</text>
<text x="95.9" y="90.8" transform="rotate(-90 95.9 90.8)">18</text>
<text x="98" y="90.8" transform="rotate(-90 98 90.8)">17</text>
<text x="100.2" y="90.8" transform="rotate(-90 100.2 90.8)">16</text>
<text x="102.4" y="90.8" transform="rotate(-90 102.4 90.8)">15</text>
<text x="104.5" y="90.8" transform="rotate(-90 104.5 90.8)">14</text>
<text x="106.7" y="90.8" transform="rotate(-90 106.7 90.8)">13</text>
<text x="132.5" y="92.9" transform="rotate(-90 132.5 92.9)">8</text>
<text x="134.7" y="92.9" transform="rotate(-90 134.7 92.9)">7</text>
<text x="136.9" y="92.9" transform="rotate(-90 136.9 92.9)">6</text>
<text x="139" y="92.9" transform="rotate(-90 139 92.9)">5</text>
<text x="141.2" y="92.9" transform="rotate(-90 141.2 92.9)">4</text>
<text x="143.3" y="92.9" transform="rotate(-90 143.3 92.9)">3</text>
<text x="145.5" y="92.9" transform="rotate(-90 145.5 92.9)">2</text>
<text x="147.7" y="92.9" transform="rotate(-90 147.7 92.9)">1</text>
<text x="90.4" y="97.5" transform="rotate(-90 90.4 97.5)">OE</text>
<text x="92.5" y="98.2" transform="rotate(-90 92.5 98.2)">O15</text>
<text x="94.7" y="98.2" transform="rotate(-90 94.7 98.2)">O14</text>
<text x="96.9" y="98.2" transform="rotate(-90 96.9 98.2)">O13</text>
<text x="99" y="98.2" transform="rotate(-90 99 98.2)">O12</text>
<text x="101.2" y="98.1" transform="rotate(-90 101.2 98.1)">O11</text>
<text x="103.3" y="98.2" transform="rotate(-90 103.3 98.2)">O10</text>
<text x="105.5" y="97.2" transform="rotate(-90 105.5 97.2)">O9</text>
<text x="107.7" y="97.2" transform="rotate(-90 107.7 97.2)">O8</text>
<text x="229.2" y="96.8">1</text>
<text x="229.2" y="98.9">2</text>
<text x="229.2" y="101.1">3</text>
<text x="83.9" y="103.7" transform="rotate(-90 83.9 103.7)">GND VDD</text>
<text x="86" y="103.7" transform="rotate(-90 86 103.7)">SDIR-EXT</text>
<text x="88.2" y="103.7" transform="rotate(-90 88.2 103.7)">CLK SDO</text>
<text x="90.3" y="103.7" transform="rotate(-90 90.3 103.7)">LE</text>
<text x="92.5" y="103.7" transform="rotate(-90 92.5 103.7)">O0</text>
<text x="94.7" y="103.7" transform="rotate(-90 94.7 103.7)">O1</text>
<text x="96.8" y="103.7" transform="rotate(-90 96.8 103.7)">O2</text>
<text x="99" y="103.7" transform="rotate(-90 99 103.7)">O3</text>
<text x="101.1" y="103.7" transform="rotate(-90 101.1 103.7)">O4</text>
<text x="103.3" y="103.7" transform="rotate(-90 103.3 103.7)">O5</text>
<text x="105.5" y="103.7" transform="rotate(-90 105.5 103.7)">O6</text>
<text x="107.6" y="103.7" transform="rotate(-90 107.6 103.7)">O7</text>
<text x="132.5" y="104.4" transform="rotate(-90 132.5 104.4)">1</text>
<text x="134.7" y="104.4" transform="rotate(-90 134.7 104.4)">2</text>
<text x="136.9" y="104.4" transform="rotate(-90 136.9 104.4)">3</text>
<text x="139" y="104.4" transform="rotate(-90 139 104.4)">4</text>
<text x="141.2" y="104.4" transform="rotate(-90 141.2 104.4)">5</text>
<text x="143.3" y="104.4" transform="rotate(-90 143.3 104.4)">6</text>
<text x="145.5" y="104.4" transform="rotate(-90 145.5 104.4)">7</text>
<text x="147.7" y="104.4" transform="rotate(-90 147.7 104.4)">8</text>
<text x="229.2" y="103.3">4</text>
<text x="229.2" y="105.4">5</text>
<text x="229.2" y="107.6">6</text>
<text x="82.9" y="108.7" transform="rotate(-90 82.9 108.7)">1</text>
<text x="85.1" y="108.7" transform="rotate(-90 85.1 108.7)">2</text>
<text x="87.2" y="108.7" transform="rotate(-90 87.2 108.7)">3</text>
<text x="89.4" y="108.7" transform="rotate(-90 89.4 108.7)">4</text>
<text x="91.6" y="108.7" transform="rotate(-90 91.6 108.7)">5</text>
<text x="93.7" y="108.7" transform="rotate(-90 93.7 108.7)">6</text>
<text x="95.9" y="108.7" transform="rotate(-90 95.9 108.7)">7</text>
<text x="98" y="108.7" transform="rotate(-90 98 108.7)">8</text>
<text x="100.2" y="108.7" transform="rotate(-90 100.2 108.7)">9</text>
<text x="102.4" y="109.7" transform="rotate(-90 102.4 109.7)">10</text>
<text x="104.5" y="109.6" transform="rotate(-90 104.5 109.6)">11</text>
<text x="106.7" y="109.7" transform="rotate(-90 106.7 109.7)">12</text>
<text x="229.2" y="109.7">7</text>
<text x="229.2" y="111.9">8</text>
<text x="82.9" y="125.3" transform="rotate(-90 82.9 125.3)">24</text>
<text x="85.1" y="125.3" transform="rotate(-90 85.1 125.3)">23</text>
<text x="87.2" y="125.3" transform="rotate(-90 87.2 125.3)">22</text>
<text x="89.4" y="125.3" transform="rotate(-90 89.4 125.3)">21</text>
<text x="91.6" y="125.3" transform="rotate(-90 91.6 125.3)">20</text>
<text x="93.7" y="125.3" transform="rotate(-90 93.7 125.3)">19</text>
<text x="95.9" y="125.3" transform="rotate(-90 95.9 125.3)">18</text>
<text x="98" y="125.3" transform="rotate(-90 98 125.3)">17</text>
<text x="100.2" y="125.3" transform="rotate(-90 100.2 125.3)">16</text>
<text x="102.4" y="125.3" transform="rotate(-90 102.4 125.3)">15</text>
<text x="104.5" y="125.3" transform="rotate(-90 104.5 125.3)">14</text>
<text x="106.7" y="125.3" transform="rotate(-90 106.7 125.3)">13</text>
<text x="105.5" y="131.7" transform="rotate(-90 105.5 131.7)">O9</text>
<text x="107.7" y="131.7" transform="rotate(-90 107.7 131.7)">O8</text>
<text x="132.5" y="129.6" transform="rotate(-90 132.5 129.6)">8</text>
<text x="134.7" y="129.6" transform="rotate(-90 134.7 129.6)">7</text>
<text x="136.9" y="129.6" transform="rotate(-90 136.9 129.6)">6</text>
<text x="139" y="129.6" transform="rotate(-90 139 129.6)">5</text>
<text x="141.2" y="129.6" transform="rotate(-90 141.2 129.6)">4</text>
<text x="143.3" y="129.6" transform="rotate(-90 143.3 129.6)">3</text>
<text x="145.5" y="129.6" transform="rotate(-90 145.5 129.6)">2</text>
<text x="147.7" y="129.6" transform="rotate(-90 147.7 129.6)">1</text>
<text x="90.4" y="132" transform="rotate(-90 90.4 132)">OE</text>
<text x="92.5" y="132.8" transform="rotate(-90 92.5 132.8)">O15</text>
<text x="94.7" y="132.8" transform="rotate(-90 94.7 132.8)">O14</text>
<text x="96.9" y="132.8" transform="rotate(-90 96.9 132.8)">O13</text>
<text x="99" y="132.8" transform="rotate(-90 99 132.8)">O12</text>
<text x="101.2" y="132.6" transform="rotate(-90 101.2 132.6)">O11</text>
<text x="103.3" y="132.8" transform="rotate(-90 103.3 132.8)">O10</text>
<text x="82.9" y="143.3" transform="rotate(-90 82.9 143.3)">1</text>
<text x="83.9" y="138.2" transform="rotate(-90 83.9 138.2)">GND VDD</text>
<text x="85.1" y="143.3" transform="rotate(-90 85.1 143.3)">2</text>
<text x="86" y="138.2" transform="rotate(-90 86 138.2)">SDIR-EXT</text>
<text x="87.2" y="143.3" transform="rotate(-90 87.2 143.3)">3</text>
<text x="88.2" y="138.2" transform="rotate(-90 88.2 138.2)">CLK SDO</text>
<text x="89.4" y="143.3" transform="rotate(-90 89.4 143.3)">4</text>
<text x="90.3" y="138.2" transform="rotate(-90 90.3 138.2)">LE</text>
<text x="91.6" y="143.3" transform="rotate(-90 91.6 143.3)">5</text>
<text x="92.5" y="138.2" transform="rotate(-90 92.5 138.2)">O0</text>
<text x="93.7" y="143.3" transform="rotate(-90 93.7 143.3)">6</text>
<text x="94.7" y="138.2" transform="rotate(-90 94.7 138.2)">O1</text>
<text x="95.9" y="143.3" transform="rotate(-90 95.9 143.3)">7</text>
<text x="96.8" y="138.2" transform="rotate(-90 96.8 138.2)">O2</text>
<text x="98" y="143.3" transform="rotate(-90 98 143.3)">8</text>
<text x="99" y="138.2" transform="rotate(-90 99 138.2)">O3</text>
<text x="100.2" y="143.3" transform="rotate(-90 100.2 143.3)">9</text>
<text x="101.1" y="138.2" transform="rotate(-90 101.1 138.2)">O4</text>
<text x="103.3" y="138.2" transform="rotate(-90 103.3 138.2)">O5</text>
<text x="105.5" y="138.2" transform="rotate(-90 105.5 138.2)">O6</text>
<text x="107.6" y="138.2" transform="rotate(-90 107.6 138.2)">O7</text>
<text x="132.5" y="141.1" transform="rotate(-90 132.5 141.1)">1</text>
<text x="134.7" y="141.1" transform="rotate(-90 134.7 141.1)">2</text>
<text x="136.9" y="141.1" transform="rotate(-90 136.9 141.1)">3</text>
<text x="139" y="141.1" transform="rotate(-90 139 141.1)">4</text>
<text x="141.2" y="141.1" transform="rotate(-90 141.2 141.1)">5</text>
<text x="143.3" y="141.1" transform="rotate(-90 143.3 141.1)">6</text>
<text x="145.5" y="141.1" transform="rotate(-90 145.5 141.1)">7</text>
<text x="147.7" y="141.1" transform="rotate(-90 147.7 141.1)">8</text>
<text x="102.4" y="144.3" transform="rotate(-90 102.4 144.3)">10</text>
<text x="104.5" y="144.1" transform="rotate(-90 104.5 144.1)">11</text>
<text x="106.7" y="144.3" transform="rotate(-90 106.7 144.3)">12</text>
<text x="82.9" y="159.9" transform="rotate(-90 82.9 159.9)">24</text>
<text x="85.1" y="159.9" transform="rotate(-90 85.1 159.9)">23</text>
<text x="87.2" y="159.9" transform="rotate(-90 87.2 159.9)">22</text>
<text x="89.4" y="159.9" transform="rotate(-90 89.4 159.9)">21</text>
<text x="91.6" y="159.9" transform="rotate(-90 91.6 159.9)">20</text>
<text x="93.7" y="159.9" transform="rotate(-90 93.7 159.9)">19</text>
<text x="95.9" y="159.9" transform="rotate(-90 95.9 159.9)">18</text>
<text x="98" y="159.9" transform="rotate(-90 98 159.9)">17</text>
<text x="100.2" y="159.9" transform="rotate(-90 100.2 159.9)">16</text>
<text x="102.4" y="159.9" transform="rotate(-90 102.4 159.9)">15</text>
<text x="104.5" y="159.9" transform="rotate(-90 104.5 159.9)">14</text>
<text x="106.7" y="159.9" transform="rotate(-90 106.7 159.9)">13</text>
<text x="90.4" y="166.6" transform="rotate(-90 90.4 166.6)">OE</text>
<text x="92.5" y="167.3" transform="rotate(-90 92.5 167.3)">O15</text>
<text x="94.7" y="167.3" transform="rotate(-90 94.7 167.3)">O14</text>
<text x="96.9" y="167.3" transform="rotate(-90 96.9 167.3)">O13</text>
<text x="99" y="167.3" transform="rotate(-90 99 167.3)">O12</text>
<text x="101.2" y="167.2" transform="rotate(-90 101.2 167.2)">O11</text>
<text x="103.3" y="167.3" transform="rotate(-90 103.3 167.3)">O10</text>
<text x="105.5" y="166.3" transform="rotate(-90 105.5 166.3)">O9</text>
<text x="107.7" y="166.3" transform="rotate(-90 107.7 166.3)">O8</text>
<text x="132.5" y="162" transform="rotate(-90 132.5 162)">8</text>
<text x="134.7" y="162" transform="rotate(-90 134.7 162)">7</text>
<text x="136.9" y="162" transform="rotate(-90 136.9 162)">6</text>
<text x="139" y="162" transform="rotate(-90 139 162)">5</text>
<text x="141.2" y="162" transform="rotate(-90 141.2 162)">4</text>
<text x="143.3" y="162" transform="rotate(-90 143.3 162)">3</text>
<text x="145.5" y="162" transform="rotate(-90 145.5 162)">2</text>
<text x="147.7" y="162" transform="rotate(-90 147.7 162)">1</text>
<text x="83.9" y="172.8" transform="rotate(-90 83.9 172.8)">GND VDD</text>
<text x="86" y="172.8" transform="rotate(-90 86 172.8)">SDIR-EXT</text>
<text x="88.2" y="172.8" transform="rotate(-90 88.2 172.8)">CLK SDO</text>
<text x="90.3" y="172.8" transform="rotate(-90 90.3 172.8)">LE</text>
<text x="92.5" y="172.8" transform="rotate(-90 92.5 172.8)">O0</text>
<text x="94.7" y="172.8" transform="rotate(-90 94.7 172.8)">O1</text>
<text x="96.8" y="172.8" transform="rotate(-90 96.8 172.8)">O2</text>
<text x="99" y="172.8" transform="rotate(-90 99 172.8)">O3</text>
<text x="101.1" y="172.8" transform="rotate(-90 101.1 172.8)">O4</text>
<text x="103.3" y="172.8" transform="rotate(-90 103.3 172.8)">O5</text>
<text x="105.5" y="172.8" transform="rotate(-90 105.5 172.8)">O6</text>
<text x="107.6" y="172.8" transform="rotate(-90 107.6 172.8)">O7</text>
<text x="132.5" y="173.4" transform="rotate(-90 132.5 173.4)">1</text>
<text x="134.7" y="173.4" transform="rotate(-90 134.7 173.4)">2</text>
<text x="136.9" y="173.4" transform="rotate(-90 136.9 173.4)">3</text>
<text x="139" y="173.4" transform="rotate(-90 139 173.4)">4</text>
<text x="141.2" y="173.4" transform="rotate(-90 141.2 173.4)">5</text>
<text x="143.3" y="173.4" transform="rotate(-90 143.3 173.4)">6</text>
<text x="145.5" y="173.4" transform="rotate(-90 145.5 173.4)">7</text>
<text x="147.7" y="173.4" transform="rotate(-90 147.7 173.4)">8</text>
<text x="82.9" y="177.8" transform="rotate(-90 82.9 177.8)">1</text>
<text x="85.1" y="177.8" transform="rotate(-90 85.1 177.8)">2</text>
<text x="87.2" y="177.8" transform="rotate(-90 87.2 177.8)">3</text>
<text x="89.4" y="177.8" transform="rotate(-90 89.4 177.8)">4</text>
<text x="91.6" y="177.8" transform="rotate(-90 91.6 177.8)">5</text>
<text x="93.7" y="177.8" transform="rotate(-90 93.7 177.8)">6</text>
<text x="95.9" y="177.8" transform="rotate(-90 95.9 177.8)">7</text>
<text x="98" y="177.8" transform="rotate(-90 98 177.8)">8</text>
<text x="100.2" y="177.8" transform="rotate(-90 100.2 177.8)">9</text>
<text x="102.4" y="178.8" transform="rotate(-90 102.4 178.8)">10</text>
<text x="104.5" y="178.6" transform="rotate(-90 104.5 178.6)">11</text>
<text x="106.7" y="178.8" transform="rotate(-90 106.7 178.8)">12</text>
<text x="85.1" y="196.5" transform="rotate(-90 85.1 196.5)">3</text>
<text x="87.2" y="196.5" transform="rotate(-90 87.2 196.5)">2</text>
<text x="89.4" y="196.5" transform="rotate(-90 89.4 196.5)">1</text>
</g>
</svg>
